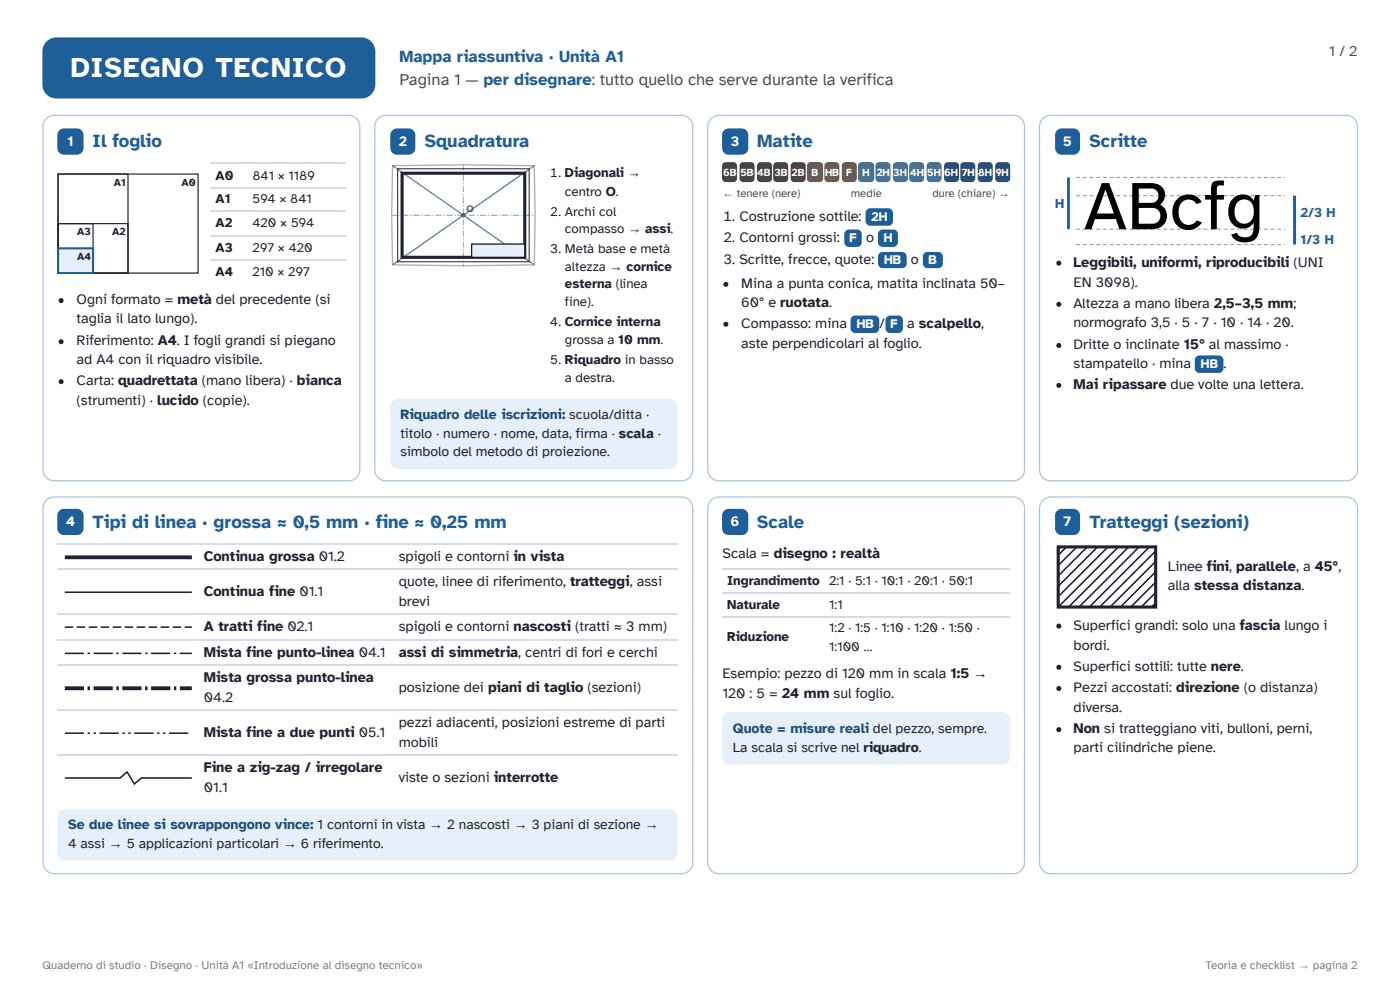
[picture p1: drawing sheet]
<svg xmlns="http://www.w3.org/2000/svg" width="297mm" height="210mm" viewBox="0 0 297 210" stroke-linecap="round" stroke-linejoin="round" font-family="sans-serif">
<path d="M9.9 8.8l.9-.6 1.2-.3h64.6a3 3 0 0 1 3 3v7a3 3 0 0 1-3 3h-64.6a3 3 0 0 1-3-3v-7.2l.3-1.1z" fill="#1f5f99"/>
<path d="M9.8 25.2l.8-.5 .9-.2h62.5a2.37 2.37 0 0 1 2.3 2.3v72.8a2.37 2.37 0 0 1-2.3 2.4h-62.5a2.37 2.37 0 0 1-2.4-2.4v-72.8l.2-.9z" fill="#fff"/>
<path d="M9.8 25.2l.8-.5 .9-.2h62.5a2.37 2.37 0 0 1 2.3 2.3v72.8a2.37 2.37 0 0 1-2.3 2.4h-62.5a2.37 2.37 0 0 1-2.4-2.4v-72.8l.2-.9z" fill="none" stroke="#a9c6e3" stroke-width=".26"/>
<path d="M12.6 27.7l.8-.4h2.9a1.4 1.4 0 0 1 1.4 1.4v2.7a1.4 1.4 0 0 1-1.4 1.4h-2.7a1.4 1.4 0 0 1-1.4-1.4v-2.9z" fill="#1f5f99"/>
<path d="M12.3 36.9h29.7v21h-29.7zM12.3 36.9h14.9v21h-14.9zM12.3 47.4h14.9v10.5h-14.9zM12.3 47.4h7.4v10.5h-7.4z" fill="none" stroke="#1f2230" stroke-width=".25"/>
<path d="M12.3 52.7h7.4v5.2h-7.4z" fill="#e6f0fa"/>
<path d="M12.3 52.7h7.4v5.2h-7.4z" fill="none" stroke="#1f5f99" stroke-width=".45"/>
<path d="M44.7 34.5h28.6M44.7 39.8h28.6M44.7 44.8h28.6M44.7 50.1h28.6M44.7 55.2h28.6" fill="none" stroke="#d5dce6" stroke-width=".26"/>
<g fill="#1f2230">
<circle cx="13" cy="63.8" r=".53"/>
<circle cx="13" cy="72.5" r=".53"/>
<circle cx="13" cy="81" r=".53"/>
</g>
<path d="M80.2 25.2l.8-.5 .9-.2h62.7a2.37 2.37 0 0 1 2.4 2.3v72.8a2.37 2.37 0 0 1-2.4 2.4h-62.7a2.37 2.37 0 0 1-2.4-2.4v-72.8l.2-.9z" fill="#fff"/>
<path d="M80.2 25.2l.8-.5 .9-.2h62.7a2.37 2.37 0 0 1 2.4 2.3v72.8a2.37 2.37 0 0 1-2.4 2.4h-62.7a2.37 2.37 0 0 1-2.4-2.4v-72.8l.2-.9z" fill="none" stroke="#a9c6e3" stroke-width=".26"/>
<path d="M83.3 85.1l.5-.3 .6-.1h57.7a1.6 1.6 0 0 1 1.6 1.6v11.6a1.6 1.6 0 0 1-1.6 1.6h-57.7a1.6 1.6 0 0 1-1.6-1.6v-11.6l.1-.6z" fill="#e6f0fa"/>
<path d="M83.2 27.7l.9-.4h2.6a1.4 1.4 0 0 1 1.4 1.4v2.7a1.4 1.4 0 0 1-1.4 1.4h-2.5a1.4 1.4 0 0 1-1.4-1.4v-2.9z" fill="#1f5f99"/>
<path d="M83.3 35.1l15-.1 15 .1 .2 10.6-.2 10.5-15 .2-15-.2-.2-10.5z" fill="#fff"/>
<path d="M83.3 35.1l15-.1 15 .1 .2 10.6-.2 10.5-15 .2-15-.2-.2-10.5z" fill="none" stroke="#b9b3a6" stroke-width=".28"/>
<path d="M83.3 35.1l30 21.1zM83.3 56.2l30-21.1z" fill="#000"/>
<path d="M83.3 35.1l30 21.1M113.3 35.1l-30 21.1" fill="none" stroke="#7fb0da" stroke-width=".21"/>
<g fill="#7fb0da">
<path d="M98.2 34.8h.2v1.3h-.2zM98.2 36.5h.2v.2h-.2zM98.2 37.1h.2v1.3h-.2zM98.2 38.8h.2v.3h-.2zM98.2 39.5h.2v1.3h-.2zM98.2 41.2h.2v.2h-.2zM98.2 41.8h.2v1.3h-.2zM98.2 43.5h.2v.3h-.2zM98.2 44.2h.2v1.3h-.2zM98.2 45.9h.2v.2h-.2zM98.2 46.5h.2v1.3h-.2zM98.2 48.2h.2v.3h-.2zM98.2 48.9h.2v1.3h-.2zM98.2 50.6h.2v.2h-.2zM98.2 51.2h.2v1.3h-.2zM98.2 52.9h.2v.3h-.2zM98.2 53.6h.2v1.3h-.2zM98.2 55.2h.2v.3h-.2zM98.2 55.9h.2v.7h-.2z"/>
<path d="M83 45.6h1.3v.2h-1.3zM84.7 45.6h.3v.2h-.3zM85.4 45.6h1.3v.2h-1.3zM87 45.6h.3v.2h-.3zM87.7 45.6h1.3v.2h-1.3zM89.4 45.6h.3v.2h-.3zM90 45.6h1.4v.2h-1.4zM91.7 45.6h.3v.2h-.3zM92.4 45.6h1.3v.2h-1.3zM94.1 45.6h.3v.2h-.3zM94.7 45.6h1.4v.2h-1.4zM96.4 45.6h.3v.2h-.3zM97.1 45.6h1.3v.2h-1.3zM98.8 45.6h.3v.2h-.3zM99.4 45.6h1.4v.2h-1.4zM101.1 45.6h.3v.2h-.3zM101.8 45.6h1.3v.2h-1.3zM103.5 45.6h.3v.2h-.3zM104.1 45.6h1.4v.2h-1.4zM105.8 45.6h.3v.2h-.3zM106.5 45.6h1.3v.2h-1.3zM108.2 45.6h.3v.2h-.3zM108.8 45.6h1.3v.2h-1.3zM110.5 45.6h.3v.2h-.3zM111.2 45.6h1.3v.2h-1.3zM112.9 45.6h.3v.2h-.3zM113.5 45.6l.1 .2z"/>
</g>
<path d="M84.4 35.8h27.9v19.7h-27.9z" fill="none" stroke="#1f2230" stroke-width=".21"/>
<path d="M85.3 36.7h26v17.9h-26z" fill="none" stroke="#1f2230" stroke-width=".66" stroke-linecap="butt"/>
<path d="M100.1 51.8h11.2v2.8h-11.2z" fill="#e6f0fa"/>
<path d="M100.1 51.8h11.2v2.8h-11.2z" fill="none" stroke="#1f2230" stroke-width=".28"/>
<circle cx="98.3" cy="45.7" r=".47" fill="#d9480f"/>
<path d="M150.8 25.2l.8-.5 .9-.2h62.5a2.37 2.37 0 0 1 2.4 2.3v72.8a2.37 2.37 0 0 1-2.4 2.4h-62.5a2.37 2.37 0 0 1-2.3-2.4v-72.8l.1-.9z" fill="#fff"/>
<path d="M150.8 25.2l.8-.5 .9-.2h62.5a2.37 2.37 0 0 1 2.4 2.3v72.8a2.37 2.37 0 0 1-2.4 2.4h-62.5a2.37 2.37 0 0 1-2.3-2.4v-72.8l.1-.9z" fill="none" stroke="#a9c6e3" stroke-width=".26"/>
<path d="M153.6 27.7l.9-.4h2.9a1.4 1.4 0 0 1 1.3 1.4v2.7a1.4 1.4 0 0 1-1.3 1.4h-2.8a1.4 1.4 0 0 1-1.4-1.4v-2.9z" fill="#1f5f99"/>
<g fill="#4a3a2a">
<path d="M153.4 34.6l.4-.2h1.8a.8 .8 0 0 1 .8 .8v2.6a.8 .8 0 0 1-.8 .8h-1.6a.8 .8 0 0 1-.8-.8v-2.6z"/>
<path d="M157.1 34.6l.4-.2h1.8a.8 .8 0 0 1 .8 .8v2.6a.8 .8 0 0 1-.8 .8h-1.6a.8 .8 0 0 1-.8-.8v-2.6z"/>
<path d="M160.8 34.6l.4-.2h1.8a.8 .8 0 0 1 .8 .8v2.6a.8 .8 0 0 1-.8 .8h-1.6a.8 .8 0 0 1-.8-.8v-2.6z"/>
<path d="M164.3 34.6l.4-.2h1.7a.8 .8 0 0 1 .8 .8v2.6a.8 .8 0 0 1-.8 .8h-1.6a.8 .8 0 0 1-.8-.8v-2.6z"/>
<path d="M168 34.6l.4-.2h1.7a.8 .8 0 0 1 .8 .8v2.6a.8 .8 0 0 1-.8 .8h-1.6a.8 .8 0 0 1-.8-.8v-2.6z"/>
</g>
<g fill="#7a5a3a">
<path d="M171.4 34.6l.6-.2h1.8a.8 .8 0 0 1 .8 .8v2.6a.8 .8 0 0 1-.8 .8h-1.8a.8 .8 0 0 1-.8-.8v-2.6z"/>
<path d="M175.1 34.6l.4-.2h1.8a.8 .8 0 0 1 .8 .8v2.6a.8 .8 0 0 1-.8 .8h-1.6a.8 .8 0 0 1-.8-.8v-2.6z"/>
<path d="M178.8 34.6l.4-.2h1.8a.8 .8 0 0 1 .8 .8v2.6a.8 .8 0 0 1-.8 .8h-1.6a.8 .8 0 0 1-.8-.8v-2.6z"/>
</g>
<g fill="#3f6e8c">
<path d="M182.3 34.6l.5-.2h1.9a.8 .8 0 0 1 .8 .8v2.6a.8 .8 0 0 1-.8 .8h-1.9a.8 .8 0 0 1-.8-.8v-2.6z"/>
<path d="M186 34.6l.4-.2h1.7a.8 .8 0 0 1 .8 .8v2.6a.8 .8 0 0 1-.8 .8h-1.6a.8 .8 0 0 1-.8-.8v-2.6z"/>
<path d="M189.7 34.6l.4-.2h1.7a.8 .8 0 0 1 .8 .8v2.6a.8 .8 0 0 1-.8 .8h-1.6a.8 .8 0 0 1-.8-.8v-2.6z"/>
<path d="M193.1 34.6l.4-.2h1.8a.8 .8 0 0 1 .8 .8v2.6a.8 .8 0 0 1-.8 .8h-1.6a.8 .8 0 0 1-.8-.8v-2.6z"/>
<path d="M196.8 34.6l.4-.2h1.8a.8 .8 0 0 1 .8 .8v2.6a.8 .8 0 0 1-.8 .8h-1.6a.8 .8 0 0 1-.8-.8v-2.6z"/>
</g>
<g fill="#2c4a66">
<path d="M200.5 34.6l.4-.2h1.8a.8 .8 0 0 1 .8 .8v2.6a.8 .8 0 0 1-.8 .8h-1.6a.8 .8 0 0 1-.8-.8v-2.6z"/>
<path d="M204 34.6l.4-.2h1.7a.8 .8 0 0 1 .8 .8v2.6a.8 .8 0 0 1-.8 .8h-1.6a.8 .8 0 0 1-.8-.8v-2.6z"/>
<path d="M207.7 34.6l.4-.2h1.7a.8 .8 0 0 1 .8 .8v2.6a.8 .8 0 0 1-.8 .8h-1.6a.8 .8 0 0 1-.8-.8v-2.6z"/>
<path d="M211.4 34.6l.4-.2h1.7a.8 .8 0 0 1 .8 .8v2.6a.8 .8 0 0 1-.8 .8h-1.6a.8 .8 0 0 1-.8-.8v-2.6z"/>
</g>
<g fill="#1f5f99">
<path d="M183.9 44.5l.7-.3h3.8a1 1 0 0 1 1 1v1.7a1 1 0 0 1-1 1h-3.8a1 1 0 0 1-1-1v-1.9z"/>
<path d="M179.4 49l.5-.3h1.9a1 1 0 0 1 1 1v1.7a1 1 0 0 1-1 1h-1.7a1 1 0 0 1-1-1v-1.9z"/>
<path d="M186.6 49l.5-.3h2.4a1 1 0 0 1 1 1v1.7a1 1 0 0 1-1 1h-2.2a1 1 0 0 1-1-1v-1.9z"/>
<path d="M186.6 53.7l.7-.3h4.1a1 1 0 0 1 1 1v1.5a1 1 0 0 1-1 1h-4.1a1 1 0 0 1-1-1v-1.6z"/>
<path d="M196.1 53.7l.5-.2 2.4-.1a1 1 0 0 1 1 1v1.5a1 1 0 0 1-1 1h-2.2a1 1 0 0 1-1-1v-1.6z"/>
</g>
<g fill="#1f2230">
<circle cx="154" cy="60.3" r=".53"/>
<circle cx="154" cy="68.8" r=".53"/>
</g>
<g fill="#1f5f99">
<path d="M180.7 67.2l.7-.3h4.1a1 1 0 0 1 1 1v1.7a1 1 0 0 1-1 1h-4.1a1 1 0 0 1-1-1l.1-1.9z"/>
<path d="M188.1 67.2l.6-.2 1.9-.1a1 1 0 0 1 1 1v1.7a1 1 0 0 1-1 1h-1.7a1 1 0 0 1-1-1v-1.9z"/>
</g>
<path d="M221.2 25.2l.8-.5 .9-.2h62.7a2.37 2.37 0 0 1 2.4 2.3v72.8a2.37 2.37 0 0 1-2.4 2.4h-62.7a2.37 2.37 0 0 1-2.4-2.4v-72.8l.2-.9z" fill="#fff"/>
<path d="M221.2 25.2l.8-.5 .9-.2h62.7a2.37 2.37 0 0 1 2.4 2.3v72.8a2.37 2.37 0 0 1-2.4 2.4h-62.7a2.37 2.37 0 0 1-2.4-2.4v-72.8l.2-.9z" fill="none" stroke="#a9c6e3" stroke-width=".26"/>
<path d="M224.2 27.7l.9-.4h2.6a1.4 1.4 0 0 1 1.4 1.4v2.7a1.4 1.4 0 0 1-1.4 1.4h-2.5a1.4 1.4 0 0 1-1.4-1.4v-2.9z" fill="#1f5f99"/>
<g fill="#9aa0ae">
<path d="M228.3 37.5h.8v.3h-.8zM229.7 37.5h.8v.3h-.8zM231.2 37.5h.8v.3h-.8zM232.6 37.5h.8v.3h-.8zM234 37.5h.8v.3h-.8zM235.4 37.5h.8v.3h-.8zM236.8 37.5h.9v.3h-.9zM238.3 37.5h.8v.3h-.8zM239.7 37.5h.8v.3h-.8zM241.1 37.5h.8v.3h-.8zM242.5 37.5h.9v.3h-.9zM244 37.5h.8v.3h-.8zM245.4 37.5h.8v.3h-.8zM246.8 37.5h.8v.3h-.8zM248.2 37.5h.8v.3h-.8zM249.7 37.5h.8v.3h-.8zM251.1 37.5h.8v.3h-.8zM252.5 37.5h.8v.3h-.8zM253.9 37.5h.8v.3h-.8zM255.3 37.5h.9v.3h-.9zM256.8 37.5h.8v.3h-.8zM258.2 37.5h.8v.3h-.8zM259.6 37.5h.8v.3h-.8zM261 37.5h.8v.3h-.8zM262.5 37.5h.8v.3h-.8zM263.9 37.5h.8v.3h-.8zM265.3 37.5h.8v.3h-.8zM266.7 37.5h.8v.3h-.8zM268.1 37.5h.9v.3h-.9zM269.6 37.5h.8v.3h-.8zM271 37.5h.8v.3h-.8zM272.4 37.5h.2v.3h-.2z"/>
<path d="M228.3 41.4h.8v.2h-.8zM229.7 41.4h.8v.2h-.8zM231.2 41.4h.8v.2h-.8zM232.6 41.4h.8v.2h-.8zM234 41.4h.8v.2h-.8zM235.4 41.4h.8v.2h-.8zM236.8 41.4h.9v.2h-.9zM238.3 41.4h.8v.2h-.8zM239.7 41.4h.8v.2h-.8zM241.1 41.4h.8v.2h-.8zM242.5 41.4h.9v.2h-.9zM244 41.4h.8v.2h-.8zM245.4 41.4h.8v.2h-.8zM246.8 41.4h.8v.2h-.8zM248.2 41.4h.8v.2h-.8zM249.7 41.4h.8v.2h-.8zM251.1 41.4h.8v.2h-.8zM252.5 41.4h.8v.2h-.8zM253.9 41.4h.8v.2h-.8zM255.3 41.4h.9v.2h-.9zM256.8 41.4h.8v.2h-.8zM258.2 41.4h.8v.2h-.8zM259.6 41.4h.8v.2h-.8zM261 41.4h.8v.2h-.8zM262.5 41.4h.8v.2h-.8zM263.9 41.4h.8v.2h-.8zM265.3 41.4h.8v.2h-.8zM266.7 41.4h.8v.2h-.8zM268.1 41.4h.9v.2h-.9zM269.6 41.4h.8v.2h-.8zM271 41.4h.8v.2h-.8zM272.4 41.4h.2v.2h-.2z"/>
<path d="M228.3 48.5h.8v.2h-.8zM229.7 48.5h.8v.2h-.8zM231.2 48.5h.8v.2h-.8zM232.6 48.5h.8v.2h-.8zM234 48.5h.8v.2h-.8zM235.4 48.5h.8v.2h-.8zM236.8 48.5h.9v.2h-.9zM238.3 48.5h.8v.2h-.8zM239.7 48.5h.8v.2h-.8zM241.1 48.5h.8v.2h-.8zM242.5 48.5h.9v.2h-.9zM244 48.5h.8v.2h-.8zM245.4 48.5h.8v.2h-.8zM246.8 48.5h.8v.2h-.8zM248.2 48.5h.8v.2h-.8zM249.7 48.5h.8v.2h-.8zM251.1 48.5h.8v.2h-.8zM252.5 48.5h.8v.2h-.8zM253.9 48.5h.8v.2h-.8zM255.3 48.5h.9v.2h-.9zM256.8 48.5h.8v.2h-.8zM258.2 48.5h.8v.2h-.8zM259.6 48.5h.8v.2h-.8zM261 48.5h.8v.2h-.8zM262.5 48.5h.8v.2h-.8zM263.9 48.5h.8v.2h-.8zM265.3 48.5h.8v.2h-.8zM266.7 48.5h.8v.2h-.8zM268.1 48.5h.9v.2h-.9zM269.6 48.5h.8v.2h-.8zM271 48.5h.8v.2h-.8zM272.4 48.5h.2v.2h-.2z"/>
<path d="M228.3 51.8h.8v.2h-.8zM229.7 51.8h.8v.2h-.8zM231.2 51.8h.8v.2h-.8zM232.6 51.8h.8v.2h-.8zM234 51.8h.8v.2h-.8zM235.4 51.8h.8v.2h-.8zM236.8 51.8h.9v.2h-.9zM238.3 51.8h.8v.2h-.8zM239.7 51.8h.8v.2h-.8zM241.1 51.8h.8v.2h-.8zM242.5 51.8h.9v.2h-.9zM244 51.8h.8v.2h-.8zM245.4 51.8h.8v.2h-.8zM246.8 51.8h.8v.2h-.8zM248.2 51.8h.8v.2h-.8zM249.7 51.8h.8v.2h-.8zM251.1 51.8h.8v.2h-.8zM252.5 51.8h.8v.2h-.8zM253.9 51.8h.8v.2h-.8zM255.3 51.8h.9v.2h-.9zM256.8 51.8h.8v.2h-.8zM258.2 51.8h.8v.2h-.8zM259.6 51.8h.8v.2h-.8zM261 51.8h.8v.2h-.8zM262.5 51.8h.8v.2h-.8zM263.9 51.8h.8v.2h-.8zM265.3 51.8h.8v.2h-.8zM266.7 51.8h.8v.2h-.8zM268.1 51.8h.9v.2h-.9zM269.6 51.8h.8v.2h-.8zM271 51.8h.8v.2h-.8zM272.4 51.8h.2v.2h-.2z"/>
</g>
<path d="M226.7 37.6v11M274.7 41.5v10.4" fill="none" stroke="#1f5f99" stroke-width=".61" stroke-linecap="butt"/>
<g fill="#1f2230">
<circle cx="224.6" cy="55.8" r=".53"/>
<circle cx="224.6" cy="64.6" r=".53"/>
<circle cx="224.6" cy="73.3" r=".53"/>
</g>
<path d="M253.8 75.7l.7-.3h4.1a1 1 0 0 1 1 1v1.7a1 1 0 0 1-1 1h-4.1a1 1 0 0 1-1-1v-1.9z" fill="#1f5f99"/>
<circle cx="224.6" cy="81.8" r=".53" fill="#1f2230"/>
<path d="M9.8 106.1l.8-.5 .9-.2h133.1a2.37 2.37 0 0 1 2.4 2.4v75.2a2.37 2.37 0 0 1-2.4 2.3h-133.1a2.37 2.37 0 0 1-2.4-2.3v-75.2l.2-.9z" fill="#fff"/>
<path d="M9.8 106.1l.8-.5 .9-.2h133.1a2.37 2.37 0 0 1 2.4 2.4v75.2a2.37 2.37 0 0 1-2.4 2.3h-133.1a2.37 2.37 0 0 1-2.4-2.3v-75.2l.2-.9z" fill="none" stroke="#a9c6e3" stroke-width=".26"/>
<path d="M12.2 115.5h131.5M12.2 120.8h131.5M12.2 130.3h131.5M12.2 135.9h131.5M12.2 141.2h131.5M12.2 150.7h131.5M12.2 160.2h131.5" fill="none" stroke="#d5dce6" stroke-width=".26"/>
<path d="M12.6 172.2l.6-.4 .6-.1h128.3a1.6 1.6 0 0 1 1.6 1.6v7.7a1.6 1.6 0 0 1-1.6 1.6h-128.3a1.6 1.6 0 0 1-1.6-1.6v-7.8z" fill="#e6f0fa"/>
<path d="M12.6 108.4l.8-.4 2.9-.1a1.4 1.4 0 0 1 1.4 1.5v2.7a1.4 1.4 0 0 1-1.4 1.4h-2.7a1.4 1.4 0 0 1-1.4-1.4v-2.9z" fill="#1f5f99"/>
<path d="M13.8 118.2h26.9" fill="none" stroke="#1f2230" stroke-width=".81" stroke-linecap="butt"/>
<path d="M13.8 125.6h26.9" fill="none" stroke="#1f2230" stroke-width=".33"/>
<g fill="#1f2230">
<path d="M13.8 132.9h1.7v.3h-1.7zM16.3 132.9h1.8v.3h-1.8zM18.8 132.9h1.8v.3h-1.8zM21.4 132.9h1.8v.3h-1.8zM23.9 132.9h1.8v.3h-1.8zM26.5 132.9h1.7v.3h-1.7zM29 132.9h1.8v.3h-1.8zM31.5 132.9h1.8v.3h-1.8zM34.1 132.9h1.8v.3h-1.8zM36.6 132.9h1.8v.3h-1.8zM39.2 132.9h1.5v.3h-1.5z"/>
<path d="M13.8 138.4h4v.4h-4zM18.6 138.4h.5v.4h-.5zM19.9 138.4h4v.4h-4zM24.7 138.4h.5v.4h-.5zM26 138.4h4v.4h-4zM30.8 138.4h.5v.4h-.5zM32.1 138.4h4v.4h-4zM36.9 138.4h.5v.4h-.5zM38.2 138.4h2.5v.4h-2.5z"/>
<path d="M13.8 145.6h4v.8h-4zM18.6 145.6h.5v.8h-.5zM19.9 145.6h4v.8h-4zM24.7 145.6h.5v.8h-.5zM26 145.6h4v.8h-4zM30.8 145.6h.5v.8h-.5zM32.1 145.6h4v.8h-4zM36.9 145.6h.5v.8h-.5zM38.2 145.6h2.5v.8h-2.5z"/>
<path d="M13.8 155.4h4v.3h-4zM18.6 155.4h.5v.3h-.5zM19.9 155.4h.5v.3h-.5zM21.1 155.4h4.1v.3h-4.1zM26 155.4h.5v.3h-.5zM27.2 155.4h.5v.3h-.5zM28.5 155.4h4.1v.3h-4.1zM33.3 155.4h.5v.3h-.5zM34.6 155.4h.5v.3h-.5zM35.9 155.4h4v.3h-4z"/>
</g>
<path d="M13.8 165h11.6l1.6-1.2 1.5 2.5 1.5-1.3h10.7" fill="none" stroke="#1f2230" stroke-width=".33"/>
<path d="M150.8 106.1l.8-.5 .9-.2h62.5a2.37 2.37 0 0 1 2.4 2.4v75.2a2.37 2.37 0 0 1-2.4 2.3h-62.5a2.37 2.37 0 0 1-2.3-2.3v-75.2l.1-.9z" fill="#fff"/>
<path d="M150.8 106.1l.8-.5 .9-.2h62.5a2.37 2.37 0 0 1 2.4 2.4v75.2a2.37 2.37 0 0 1-2.4 2.3h-62.5a2.37 2.37 0 0 1-2.3-2.3v-75.2l.1-.9z" fill="none" stroke="#a9c6e3" stroke-width=".26"/>
<path d="M153.2 120.8h61.1M153.2 125.8h61.1M153.2 130.8h61.1" fill="none" stroke="#d5dce6" stroke-width=".26"/>
<path d="M153.7 151.5l.5-.3 .6-.1h57.9a1.6 1.6 0 0 1 1.6 1.6v7.9a1.6 1.6 0 0 1-1.6 1.6h-57.9a1.6 1.6 0 0 1-1.6-1.6v-8.1z" fill="#e6f0fa"/>
<path d="M153.6 108.4l.9-.4 2.9-.1a1.4 1.4 0 0 1 1.3 1.5v2.7a1.4 1.4 0 0 1-1.3 1.4h-2.8a1.4 1.4 0 0 1-1.4-1.4v-2.9z" fill="#1f5f99"/>
<path d="M221.2 106.1l.8-.5 .9-.2h62.7a2.37 2.37 0 0 1 2.4 2.4v75.2a2.37 2.37 0 0 1-2.4 2.3h-62.7a2.37 2.37 0 0 1-2.4-2.3v-75.2l.2-.9z" fill="#fff"/>
<path d="M221.2 106.1l.8-.5 .9-.2h62.7a2.37 2.37 0 0 1 2.4 2.4v75.2a2.37 2.37 0 0 1-2.4 2.3h-62.7a2.37 2.37 0 0 1-2.4-2.3v-75.2l.2-.9z" fill="none" stroke="#a9c6e3" stroke-width=".26"/>
<path d="M224.2 108.4l.9-.4 2.6-.1a1.4 1.4 0 0 1 1.4 1.5v2.7a1.4 1.4 0 0 1-1.4 1.4h-2.5a1.4 1.4 0 0 1-1.4-1.4v-2.9z" fill="#1f5f99"/>
<path d="M224.6 116v12.8" fill="none" stroke="#000" stroke-width=".27"/>
<g fill="#000">
<path d="M226.9 116l-2.5 12.8zM229.1 116l-4.7 12.8zM231.3 116l-6.9 12.8zM233.5 116l-9.1 12.8zM235.7 116l-11.3 12.8zM224.4 128.8l13.5-12.8zM226 128.8l14.1-12.8zM228.2 128.8l14.1-12.8zM230.4 128.8l14.1-12.8zM245.2 116l-12.6 12.8zM245.2 116l-10.4 12.8zM245.2 116l-8.2 12.8z"/>
<path d="M245.2 116l-6 12.8zM245.2 116l-3.8 12.8zM245.2 116l-1.6 12.8z"/>
</g>
<g fill="none" stroke="#1f2230" stroke-width=".29">
<path d="M226.3 116l-1.9 1.8M228.5 116l-4.1 4M230.7 116l-6.3 6.2M232.9 116l-8.5 8.4M235.1 116l-10.7 10.6M237.3 116l-12.9 12.8M239.5 116l-12.9 12.8M241.7 116l-12.9 12.8M243.9 116l-12.9 12.8M245.2 116.8l-12 12M245.2 119l-9.8 9.8M245.2 121.2l-7.6 7.6"/>
<path d="M245.2 123.4l-5.4 5.4M245.2 125.6l-3.2 3.2M245.2 127.8l-1 1"/>
</g>
<path d="M224.5 116h20.7v12.8h-20.7z" fill="none" stroke="#1f2230" stroke-width=".66" stroke-linecap="butt"/>
<g fill="#1f2230">
<circle cx="224.6" cy="132.8" r=".53"/>
<circle cx="224.6" cy="141.6" r=".53"/>
<circle cx="224.6" cy="146" r=".53"/>
<circle cx="224.6" cy="154.8" r=".53"/>
</g>
<text font-size="14.6" x="229.9" y="48.6">ABcfg</text>
<text font-size="6" fill="#fff" x="15" y="16.4">DISEGNO TECNICO</text>
<g font-size="3.9" fill="#1f5f99">
<text x="19.7" y="31.2">Il foglio</text>
<text x="90.2" y="31.2">Squadratura</text>
<text x="160.7" y="31.2">Matite</text>
<text x="231.2" y="31.2">Scritte</text>
<text x="19.7" y="111.9">Tipi di linea · grossa ≈ 0,5 mm · fine ≈ 0,25 mm</text>
<text x="160.7" y="111.9">Scale</text>
<text x="231.2" y="111.9">Tratteggi (sezioni)</text>
</g>
<text font-size="3.5" fill="#1f5f99" x="84.7" y="13.2">Mappa riassuntiva · Unità A1</text>
<text font-size="3.5" fill="#4a4d5c" x="84.7" y="18">Pagina 1 — per disegnare: tutto quello che serve durante la verifica</text>
<text font-size="3.2" fill="#4a4d5c" x="282" y="11.9">1 / 2</text>
<g font-size="3.1" fill="#1f2230">
<text x="153.4" y="46.8">1. Costruzione sottile:</text>
<text x="153.4" y="51.3">2. Contorni grossi:</text>
<text x="153.4" y="56.1">3. Scritte, frecce, quote:</text>
<text x="227.8" y="56.6">Leggibili, uniformi, riproducibili (UNI</text>
<text x="16.3" y="64.6">Ogni formato = metà del precedente (si</text>
<text x="157.3" y="61.1">Mina a punta conica, matita inclinata 50–</text>
<text x="157.3" y="65.1">60° e ruotata.</text>
<text x="227.8" y="60.9">EN 3098).</text>
<text x="227.8" y="65.4">Altezza a mano libera 2,5–3,5 mm;</text>
<text x="16.3" y="68.5">taglia il lato lungo).</text>
<text x="157.3" y="69.6">Compasso: mina</text>
<text x="227.8" y="69.3">normografo 3,5 · 5 · 7 · 10 · 14 · 20.</text>
<text x="16.3" y="73.3">Riferimento: A4. I fogli grandi si piegano</text>
<text x="16.3" y="77.3">ad A4 con il riquadro visibile.</text>
<text x="157.3" y="73.8">aste perpendicolari al foglio.</text>
<text x="227.8" y="74.1">Dritte o inclinate 15° al massimo ·</text>
<text x="16.3" y="81.8">Carta: quadrettata (mano libera) · bianca</text>
<text x="227.8" y="78.1">stampatello · mina</text>
<text x="227.8" y="82.5">Mai ripassare due volte una lettera.</text>
<text x="16.3" y="86">(strumenti) · lucido (copie).</text>
<text x="43.3" y="119.1">Continua grossa 01.2</text>
<text x="84.6" y="119.1">spigoli e contorni in vista</text>
<text x="153.3" y="118.3">Scala = disegno : realtà</text>
<text x="84.6" y="124.4">quote, linee di riferimento, tratteggi, assi</text>
<text x="247.8" y="121.2">Linee fini, parallele, a 45°,</text>
<text x="247.8" y="125.1">alla stessa distanza.</text>
<text x="43.3" y="126.5">Continua fine 01.1</text>
<text x="84.6" y="128.6">brevi</text>
<text x="43.3" y="133.9">A tratti fine 02.1</text>
<text x="84.6" y="133.9">spigoli e contorni nascosti (tratti ≈ 3 mm)</text>
<text x="227.8" y="133.6">Superfici grandi: solo una fascia lungo i</text>
<text x="227.8" y="137.8">bordi.</text>
<text x="43.3" y="139.4">Mista fine punto-linea 04.1</text>
<text x="84.6" y="139.4">assi di simmetria, centri di fori e cerchi</text>
<text x="153.3" y="143.9">Esempio: pezzo di 120 mm in scala 1:5 →</text>
<text x="227.8" y="142.3">Superfici sottili: tutte nere.</text>
<text x="43.3" y="144.7">Mista grossa punto-linea</text>
<text x="43.3" y="149">04.2</text>
<text x="84.6" y="146.8">posizione dei piani di taglio (sezioni)</text>
<text x="153.3" y="148.2">120 : 5 = 24 mm sul foglio.</text>
<text x="227.8" y="146.8">Pezzi accostati: direzione (o distanza)</text>
<text x="84.6" y="154.3">pezzi adiacenti, posizioni estreme di parti</text>
<text x="227.8" y="151.1">diversa.</text>
<text x="227.8" y="155.6">Non si tratteggiano viti, bulloni, perni,</text>
<text x="43.3" y="156.4">Mista fine a due punti 05.1</text>
<text x="84.6" y="158.5">mobili</text>
<text x="227.8" y="159.5">parti cilindriche piene.</text>
<text x="43.3" y="163.8">Fine a zig-zag / irregolare</text>
<text x="84.6" y="165.9">viste o sezioni interrotte</text>
<text x="43.3" y="168">01.1</text>
</g>
<g font-size="3" fill="#fff">
<text x="14.3" y="31">1</text>
<text x="84.6" y="31">2</text>
<text x="155" y="31">3</text>
<text x="225.5" y="31">5</text>
<text x="14" y="111.7">4</text>
<text x="155" y="111.7">6</text>
<text x="225.6" y="111.7">7</text>
</g>
<g font-size="3" fill="#1d4a7a">
<text x="85" y="88.9">Riquadro delle iscrizioni: scuola/ditta ·</text>
<text x="155.5" y="155.6">Quote = misure reali del pezzo, sempre.</text>
<text x="14.5" y="175.9">Se due linee si sovrappongono vince: 1 contorni in vista → 2 nascosti → 3 piani di sezione →</text>
</g>
<g font-size="3" fill="#1f2230">
<text x="85" y="92.9">titolo · numero · nome, data, firma · scala ·</text>
<text x="85" y="96.8">simbolo del metodo di proiezione.</text>
<text x="155.5" y="159.5">La scala si scrive nel riquadro.</text>
<text x="14.5" y="179.9">4 assi → 5 applicazioni particolari → 6 riferimento.</text>
</g>
<g font-size="2.8" fill="#1f2230">
<text x="45.8" y="38.1">A0</text>
<text x="53.6" y="38.1">841 × 1189</text>
<text x="116.7" y="37.6">1. Diagonali →</text>
<text x="119.9" y="41.5">centro O.</text>
<text x="45.8" y="43.1">A1</text>
<text x="53.6" y="43.1">594 × 841</text>
<text x="116.7" y="45.8">2. Archi col</text>
<text x="45.8" y="48.2">A2</text>
<text x="45.8" y="53.4">A3</text>
<text x="53.6" y="48.2">420 × 594</text>
<text x="53.6" y="53.4">297 × 420</text>
<text x="116.7" y="53.7">3. Metà base e metà</text>
<text x="119.9" y="49.5">compasso → assi.</text>
<text x="45.8" y="58.5">A4</text>
<text x="53.6" y="58.5">210 × 297</text>
<text x="119.9" y="57.4">altezza → cornice</text>
<text x="119.9" y="61.1">esterna (linea</text>
<text x="119.9" y="64.8">fine).</text>
<text x="116.7" y="69.1">4. Cornice interna</text>
<text x="116.7" y="77.3">5. Riquadro in basso</text>
<text x="119.9" y="73">grossa a 10 mm.</text>
<text x="119.9" y="81">a destra.</text>
<text x="154.3" y="124.1">Ingrandimento</text>
<text x="175.9" y="124.1">2:1 · 5:1 · 10:1 · 20:1 · 50:1</text>
<text x="154.3" y="129.1">Naturale</text>
<text x="175.9" y="129.1">1:1</text>
<text x="154.3" y="136">Riduzione</text>
<text x="175.9" y="134.1">1:2 · 1:5 · 1:10 · 1:20 · 1:50 ·</text>
<text x="175.9" y="138.1">1:100 …</text>
</g>
<g font-size="2.8" fill="#fff">
<text x="184.9" y="46.8">2H</text>
<text x="180.2" y="51.3">F o</text>
<text x="187.5" y="51.3">H</text>
<text x="187.5" y="56.1">HB o</text>
<text x="197" y="56.1">B</text>
<text x="181.7" y="69.6">HB / F a scalpello,</text>
<text x="254.8" y="78.1">HB .</text>
</g>
<g font-size="2.8" fill="#1f5f99">
<text x="223.8" y="44.2">H</text>
<text x="275.9" y="46">2/3 H</text>
<text x="275.9" y="51.7">1/3 H</text>
</g>
<g font-size="2.5" fill="#7a7f8c">
<text x="9" y="205.6">Quaderno di studio · Disegno · Unità A1 «Introduzione al disegno tecnico»</text>
<text x="255.8" y="205.6">Teoria e checklist → pagina 2</text>
</g>
<g font-size="2.4" fill="#4a4d5c">
<text x="153.3" y="41.8">← tenere (nere)</text>
<text x="180.5" y="41.8">medie</text>
<text x="197.8" y="41.8">dure (chiare) →</text>
</g>
<g font-size="2.3" fill="#fff">
<text x="153.4" y="37.3">6B</text>
<text x="157.1" y="37.3">5B</text>
<text x="160.7" y="37.3">4B</text>
<text x="164.3" y="37.3">3B</text>
<text x="167.9" y="37.3">2B</text>
<text x="172.2" y="37.3">B</text>
<text x="175" y="37.3">HB</text>
<text x="179.5" y="37.3">F</text>
<text x="183" y="37.3">H</text>
<text x="185.9" y="37.3">2H</text>
<text x="189.5" y="37.3">3H</text>
<text x="193.1" y="37.3">4H</text>
<text x="196.7" y="37.3">5H</text>
<text x="200.3" y="37.3">6H</text>
<text x="204" y="37.3">7H</text>
<text x="207.5" y="37.3">8H</text>
<text x="211.2" y="37.3">9H</text>
</g>
<g font-size="2.2" fill="#1f2230">
<text x="24.1" y="39.4">A1</text>
<text x="38.5" y="39.4">A0</text>
<text x="16.4" y="49.9">A3</text>
<text x="23.8" y="49.9">A2</text>
<text x="16.4" y="55.2">A4</text>
</g>
<text font-size="2.1" fill="#d9480f" x="99" y="44.9">O</text>
</svg>
